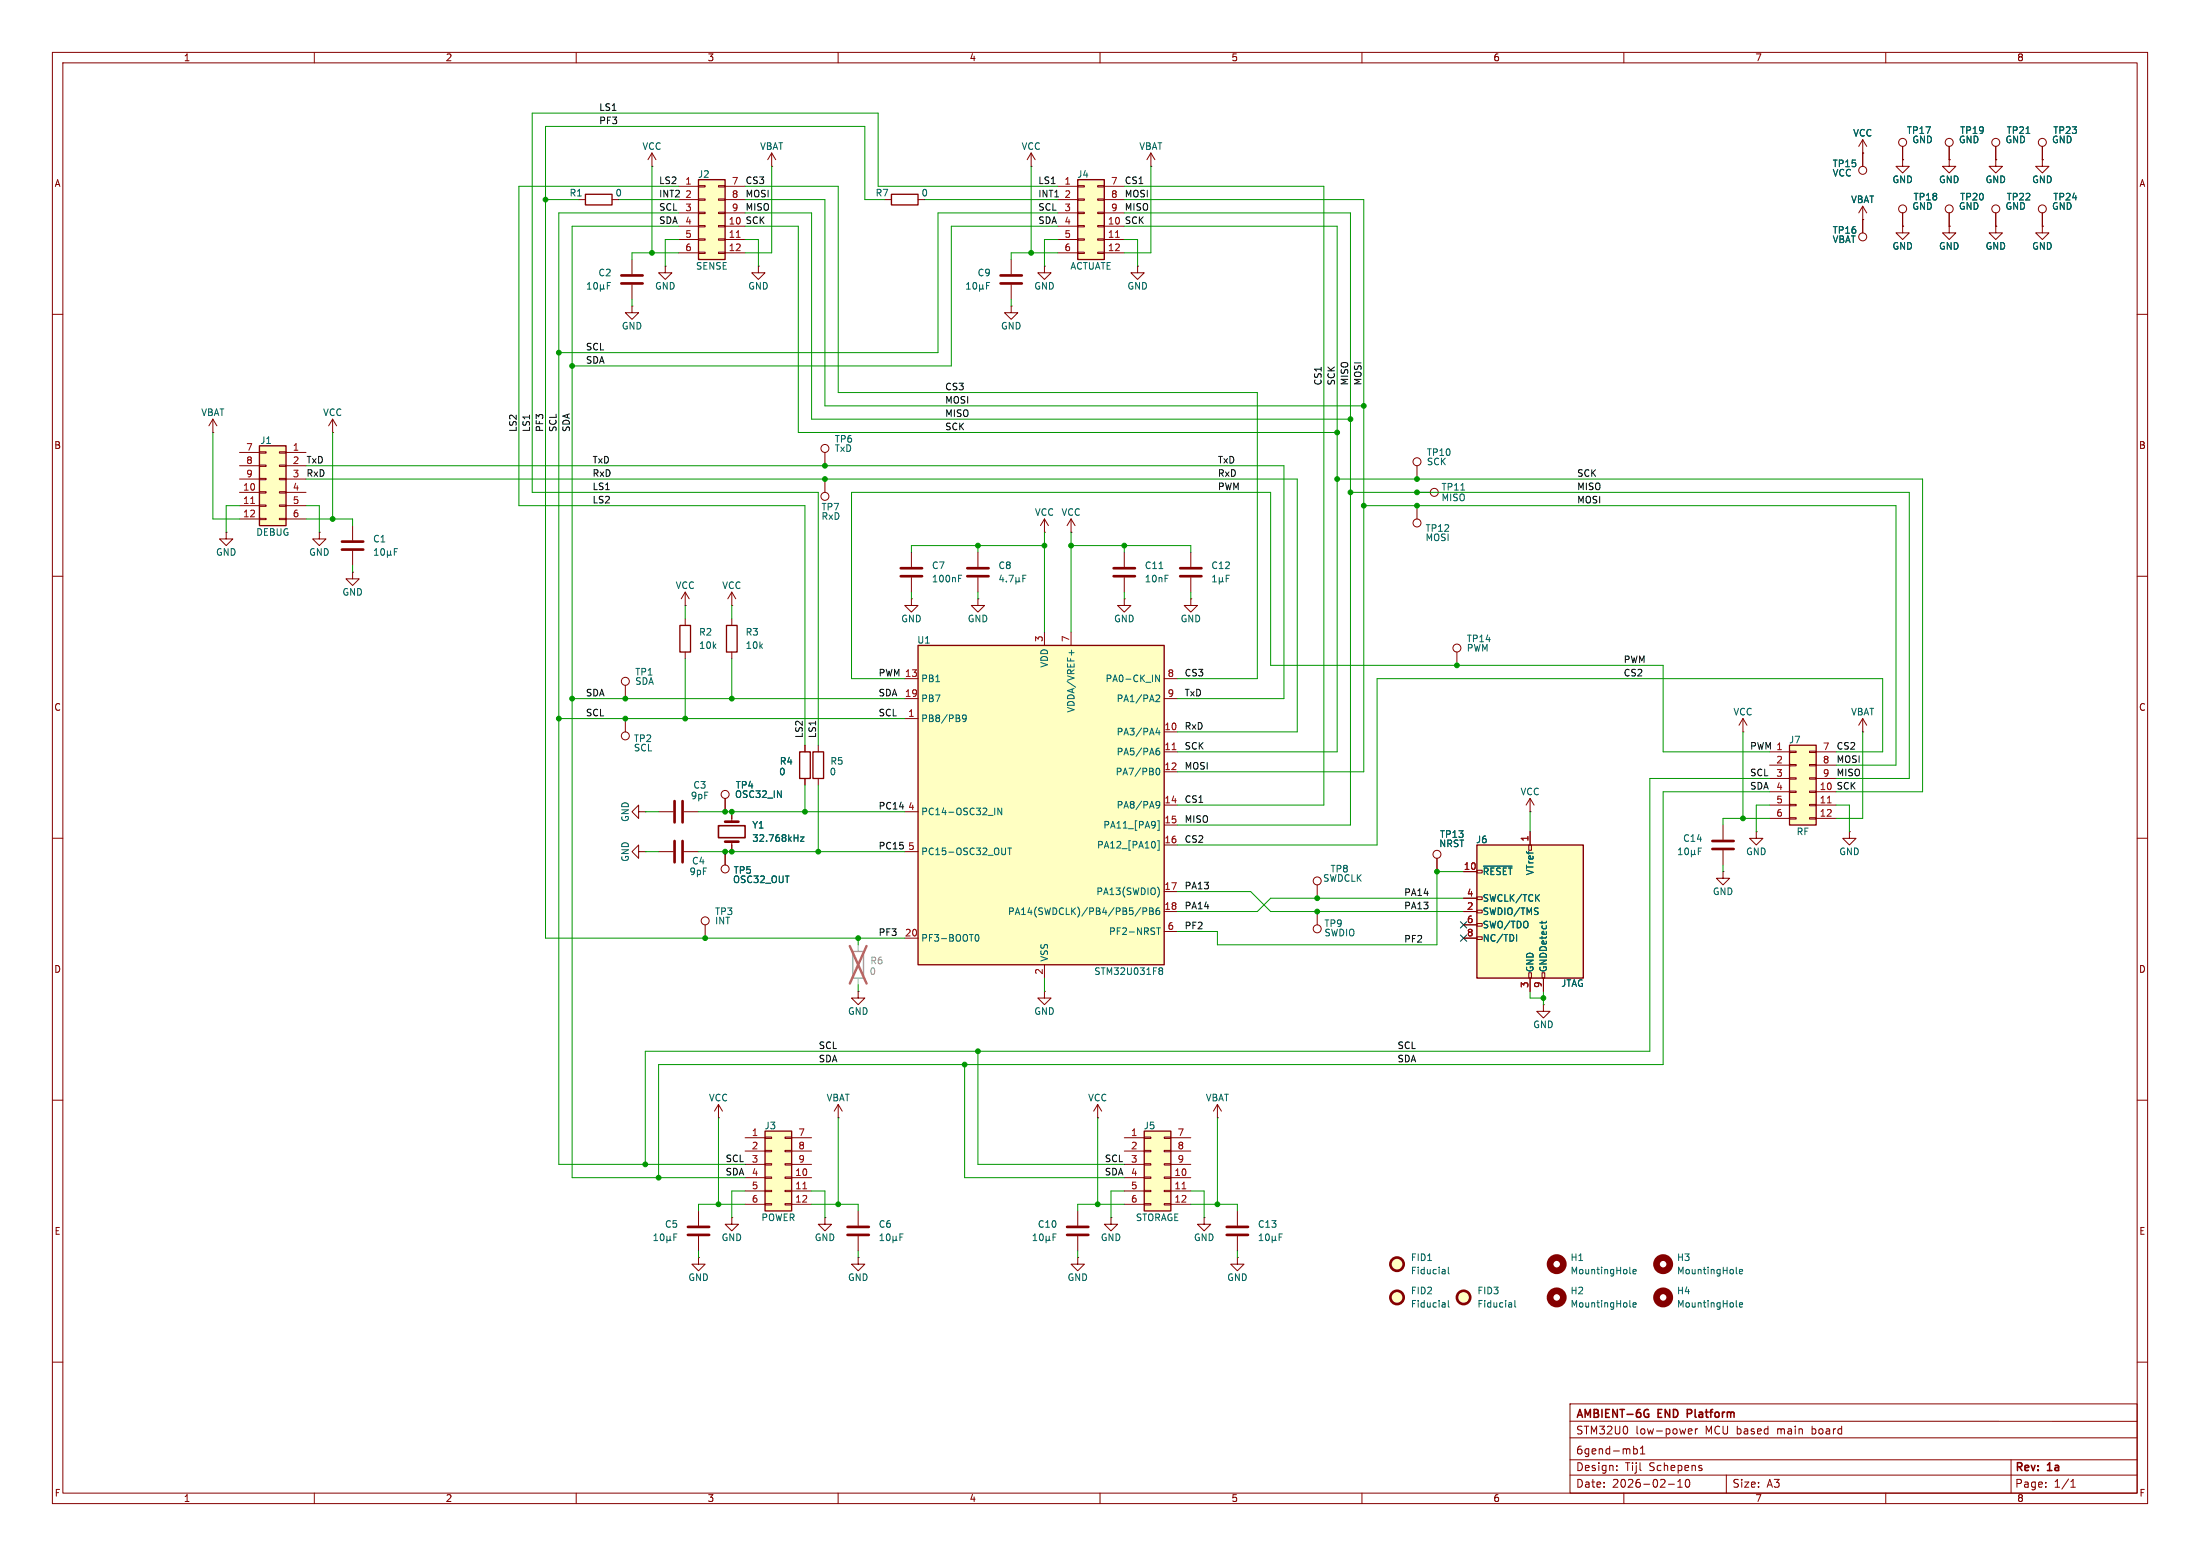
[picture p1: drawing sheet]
<svg xmlns="http://www.w3.org/2000/svg" width="420mm" height="297mm" viewBox="0 0 420 297" stroke-linecap="round" stroke-linejoin="round" font-family="sans-serif">
<g fill="none" stroke="#840000" stroke-width=".19">
<path d="M10 10h400v277h-400zM12 12h396v273h-396zM60 10v2M110 10v2M160 10v2M210 10v2M260 10v2M310 10v2M360 10v2M193 58.4v1.3h-1.2l1.2 1.3 1.3-1.3h-1.3M193 58.4h.1M10 60h2"/>
<path d="M408 60h2M10 110h2M408 110h2M10 160h2M408 160h2M10 210h2M408 210h2M10 260h2M299.7 268h108.3v17h-108.3zM299.7 278.6h108.2M299.7 274.4h108.2M299.7 271.3h108.3"/>
<path d="M308.7 279.8v.1M311.9 276v1.5M311.9 276.6l.4-.1 .3 .3-.2 .7h-.5M313.2 277.5h.8M313.2 276.5l.4-.5v1.5M322.4 273.6h.5M322.4 272.8l.4-.1 .2 .4-.7 .1M323.7 272.7v1M324.1 272.7l-.3 .1-.1 .2M324.7 279.7l.2 .1M383.9 278.6v6.4M408 260h2"/>
<path d="M60 285v2M110 285v2M160 285v2M210 285v2M260 285v2M299.7 281.6h108.2M308.7 280.6v.1M310 285v2M318.5 283.3h1.2M320.3 283.9h.9M320.3 282.8l.4-.4v1.5M321.9 282.5l.2-.1a.8 .8 0 0 1 .5 .7 .8 .8 0 0 1-.5 .8l-.2-.2-.2-.4z"/>
<path d="M324.7 280.2l.2 .2-.2 .3M329.6 281.6v3.4M360 285v2M390.5 283.7v.2M390.5 282.9v.2M395.3 283.9h.9M395.3 282.8l.5-.4v1.5"/>
</g>
<path d="M314.3 269l.4 .1M314.5 269.9h.3v.5l-.5 .1M322.1 269.8h.6M322.7 269h-.6v1.5" fill="none" stroke="#840000" stroke-width=".3"/>
<path d="M341.6 142.2h5.1v15.3h-5.1z" fill="#ffffc2"/>
<path d="M341.6 142.2h5.1v15.3h-5.1z" fill="none" stroke="#840000" stroke-width=".25"/>
<g fill="none" stroke="#840000" stroke-width=".19">
<path d="M337.8 143.5h3.8M337.8 146.1h3.8M337.8 148.6h3.8M337.8 151.1h3.8M337.8 153.7h3.8M337.8 156.2h3.8M341.6 143.4h1.3v.2h-1.3zM341.6 145.9h1.3v.3h-1.3zM341.6 148.5h1.3v.2h-1.3zM341.6 151h1.3v.3h-1.3zM341.6 153.5h1.3v.3h-1.3zM341.6 156.1h1.3v.2h-1.3z"/>
<path d="M345.4 143.4h1.3v.2h-1.3zM345.4 145.9h1.3v.3h-1.3zM345.4 148.5h1.3v.2h-1.3zM345.4 151h1.3v.3h-1.3zM345.4 153.5h1.3v.3h-1.3zM345.4 156.1h1.3v.2h-1.3zM346.7 143.5h3.8M346.7 146.1h3.8M346.7 148.6h3.8M346.7 151.1h3.8M346.7 153.7h3.8M346.7 156.2h3.8"/>
</g>
<path d="M348.9 153.3h.7" fill="none" stroke="#a90000" stroke-width=".19"/>
<path d="M146 215.9h5.1v15.2h-5.1z" fill="#ffffc2"/>
<path d="M170.2 37.1h5.1v2h-5.1zM146 215.9h5.1v15.2h-5.1z" fill="none" stroke="#840000" stroke-width=".25"/>
<g fill="none" stroke="#840000" stroke-width=".19">
<path d="M147.3 31.8h.1M147.3 29.2l-.7 1.3M147.3 29.2l.8 1.3M147.3 29.2v2.6M168.9 38.1h1.3M175.3 38.1h1.2M196.8 31.8h.1M196.8 29.2l-.7 1.3M196.8 29.2l.8 1.3M196.8 29.2v2.6M120.6 49.5v2.8M120.6 54.4v2.8"/>
<path d="M270.5 88.9v2.5M292.1 154.9h.1M292.1 152.4l-.8 1.3M292.1 152.4l.8 1.3M292.1 152.4v2.5M142.2 217.2h3.8M142.2 219.7h3.8M146 217h1.3v.3h-1.3zM146 219.6h1.3v.2h-1.3zM149.9 217h1.2v.3h-1.2zM149.9 219.6h1.2v.2h-1.2zM151.1 217.2h3.8"/>
<path d="M151.1 219.7h3.8M209.5 213.4h.1M209.5 210.8l-.7 1.3M209.5 210.8l.8 1.3M209.5 210.8v2.6M232.4 213.4h.1M232.4 210.8l-.8 1.3M232.4 210.8l.8 1.3M232.4 210.8v2.6M133.3 231.1v2.8M133.3 236v2.8M142.2 222.2h3.8"/>
<path d="M142.2 224.8h3.8M142.2 227.3h3.8M142.2 229.9h3.8M146 222.1h1.3v.3h-1.3zM146 224.7h1.3v.2h-1.3zM146 227.2h1.3v.3h-1.3zM146 229.7h1.3v.3h-1.3zM149.9 222.1h1.2v.3h-1.2zM149.9 224.7h1.2v.2h-1.2zM149.9 227.2h1.2v.3h-1.2zM149.9 229.7h1.2v.3h-1.2zM151.1 222.2h3.8"/>
<path d="M151.1 224.8h3.8M151.1 227.3h3.8M151.1 229.9h3.8M205.7 231.1v2.8M205.7 236v2.8M212.1 232.4v1.3h1.3l-1.3 1.2-1.3-1.2h1.3M212.1 232.4h.1M236.2 231.1v2.8M236.2 236v2.8M133.3 240v1.3h-1.2l1.2 1.3 1.3-1.3h-1.3M133.3 240h.1M205.7 240v1.3h-1.2l1.2 1.3 1.3-1.3h-1.3"/>
<path d="M205.7 240h.1M236.2 240v1.3h1.3l-1.3 1.3-1.3-1.3h1.3M236.2 240h.1"/>
<circle cx="270.5" cy="88.1" r=".76"/>
</g>
<path d="M153.3 226.9h.7" fill="none" stroke="#a90000" stroke-width=".19"/>
<path d="M118.6 52.6h4.1M118.6 54.1h4.1M131.3 234.2h4.1M131.3 235.7h4.1M203.7 234.2h4.1M203.7 235.7h4.1M234.2 234.2h4.1M234.2 235.7h4.1" fill="none" stroke="#840000" stroke-width=".51"/>
<g fill="none" stroke="#006464" stroke-width=".19">
<path d="M112.1 55.2h.8M112.1 54.3l.4-.4v1.3M113.5 54l.1-.1a.68 .68 0 0 1 .5 .7 .68 .68 0 0 1-.5 .6l-.3-.5zM114.6 55l.2 .2 .4-.2M114.6 54.3v1.3M115.2 55l.2 .2M115.2 54.3v.7M115.9 54.5h.5M116.5 53.9h-.6v1.3M124.8 236.8h.8M124.8 235.9l.4-.4v1.3M126.2 235.7l.1-.2a.68 .68 0 0 1 .5 .7 .68 .68 0 0 1-.5 .6l-.3-.5z"/>
<path d="M127.3 236.6l.2 .2 .4-.2M127.3 236v1.2M127.9 236.6l.2 .2M127.9 236v.6M128.6 236.1h.5M129.2 235.5h-.6v1.3M197.2 236.8h.7M197.2 235.9l.4-.4v1.3M198.6 235.7l.1-.2a.68 .68 0 0 1 .5 .7 .68 .68 0 0 1-.5 .6l-.3-.5zM199.7 236.6l.2 .2 .4-.2M199.7 236v1.2M200.3 236.6l.2 .2"/>
<path d="M200.3 236v.6M201 236.1h.5M201.6 235.5h-.6v1.3M240.4 236.8h.7M240.4 235.9l.3-.4v1.3M241.7 235.7l.2-.2a.68 .68 0 0 1 .4 .7 .68 .68 0 0 1-.4 .6l-.3-.5zM242.9 236.6l.1 .2 .5-.2M242.9 236v1.2M243.5 236.6l.1 .2M243.5 236v.6M244.2 236.1h.4M244.8 235.5h-.6v1.3"/>
</g>
<path d="M218.4 215.9h5.1v15.2h-5.1z" fill="#ffffc2"/>
<path d="M218.4 215.9h5.1v15.2h-5.1z" fill="none" stroke="#840000" stroke-width=".25"/>
<g fill="none" stroke="#840000" stroke-width=".19">
<path d="M120.6 58.4v1.3h-1.2l1.2 1.3 1.3-1.3h-1.3M120.6 58.4h.1M144.8 50.8v1.3h1.2l-1.2 1.2-1.3-1.2h1.3M144.8 50.8h.1M139.7 154.9v1.9M138.4 162.6v2.5M139.7 160.7v1.9M214.6 217.2h3.8M214.6 219.7h3.8M218.4 217h1.3v.3h-1.3zM218.4 219.6h1.3v.2h-1.3zM222.2 217h1.3v.3h-1.3z"/>
<path d="M222.2 219.6h1.3v.2h-1.3zM223.5 217.2h3.8M223.5 219.7h3.8M214.6 222.2h3.8M214.6 224.8h3.8M214.6 227.3h3.8M214.6 229.9h3.8M218.4 222.1h1.3v.3h-1.3zM218.4 224.7h1.3v.2h-1.3zM218.4 227.2h1.3v.3h-1.3zM218.4 229.7h1.3v.3h-1.3zM222.2 222.1h1.3v.3h-1.3z"/>
<path d="M222.2 224.7h1.3v.2h-1.3zM222.2 227.2h1.3v.3h-1.3zM222.2 229.7h1.3v.3h-1.3zM223.5 222.2h3.8M223.5 224.8h3.8M223.5 227.3h3.8M223.5 229.9h3.8M229.9 232.4v1.3h1.2l-1.2 1.2-1.3-1.2h1.3M229.9 232.4h.1"/>
<circle cx="138.4" cy="165.9" r=".76"/>
</g>
<path d="M225.7 226.9h.7" fill="none" stroke="#a90000" stroke-width=".19"/>
<path d="M138.4 156.8h2.6M138.4 160.7h2.6" fill="none" stroke="#840000" stroke-width=".51"/>
<path d="M137.2 157.6h5v2.3h-5z" fill="none" stroke="#840000" stroke-width=".3"/>
<path d="M152.8 159.8h.7l-.7 .8h.7" fill="none" stroke="#006464" stroke-width=".19"/>
<path d="M133.3 34.3h5.1v15.2h-5.1z" fill="#ffffc2"/>
<path d="M133.3 34.3h5.1v15.2h-5.1z" fill="none" stroke="#840000" stroke-width=".25"/>
<g fill="none" stroke="#840000" stroke-width=".19">
<path d="M129.5 35.6h3.8M129.5 38.1h3.8M133.3 35.4h1.3v.3h-1.3zM133.3 38h1.3v.2h-1.3zM137.2 35.4h1.2v.3h-1.2zM137.2 38h1.2v.2h-1.2zM138.4 35.6h3.8M138.4 38.1h3.8M129.5 40.6h3.8M129.5 43.2h3.8M129.5 45.7h3.8M129.5 48.3h3.8"/>
<path d="M133.3 40.5h1.3v.3h-1.3zM133.3 43.1h1.3v.2h-1.3zM133.3 45.6h1.3v.2h-1.3zM133.3 48.1h1.3v.3h-1.3zM137.2 40.5h1.2v.3h-1.2zM137.2 43.1h1.2v.2h-1.2zM137.2 45.6h1.2v.2h-1.2zM137.2 48.1h1.2v.3h-1.2zM138.4 40.6h3.8M138.4 43.2h3.8M138.4 45.7h3.8M138.4 48.3h3.8"/>
<path d="M139.7 232.4v1.3h1.3l-1.3 1.2-1.3-1.2h1.3M139.7 232.4h.1"/>
</g>
<path d="M140.6 45.3h.7" fill="none" stroke="#a90000" stroke-width=".19"/>
<path d="M205.7 34.3h5.1v15.2h-5.1z" fill="#ffffc2"/>
<path d="M205.7 34.3h5.1v15.2h-5.1zM129.8 119.4h2v5.1h-2zM138.7 119.4h2v5.1h-2zM152.7 143.5h2v5.1h-2zM155.2 143.5h2v5.1h-2z" fill="none" stroke="#840000" stroke-width=".25"/>
<g fill="none" stroke="#840000" stroke-width=".19">
<path d="M201.9 35.6h3.8M201.9 38.1h3.8M205.7 35.4h1.3v.3h-1.3zM205.7 38h1.3v.2h-1.3zM209.5 35.4h1.3v.3h-1.3zM209.5 38h1.3v.2h-1.3zM210.8 35.6h3.8M210.8 38.1h3.8M355.6 29.2h.1M355.6 26.7l-.8 1.2M355.6 26.7l.8 1.2M355.6 26.7v5.1"/>
<path d="M355.6 39.4v5.1M355.6 39.4l-.8 1.2M355.6 39.4l.8 1.2M363.2 30.5v1.3h1.3l-1.3 1.2-1.3-1.2h1.3M363.2 30.5h.1M363.2 27.9v2.6M372.1 30.5v1.3h1.3l-1.3 1.2-1.3-1.2h1.3M372.1 30.5h.1M372.1 27.9v2.6M381 30.5v1.3h1.3l-1.3 1.2-1.3-1.2h1.3M381 30.5h.1M381 27.9v2.6"/>
<path d="M389.9 30.5v1.3h1.3l-1.3 1.2-1.3-1.2h1.3M389.9 30.5h.1M389.9 27.9v2.6M193 49.5v2.8M193 54.4v2.8M199.4 50.8v1.3h1.3l-1.3 1.2-1.3-1.2h1.3M199.4 50.8h.1M201.9 40.6h3.8M201.9 43.2h3.8M201.9 45.7h3.8M201.9 48.3h3.8M205.7 40.5h1.3v.3h-1.3z"/>
<path d="M205.7 43.1h1.3v.2h-1.3zM205.7 45.6h1.3v.2h-1.3zM205.7 48.1h1.3v.3h-1.3zM209.5 40.5h1.3v.3h-1.3zM209.5 43.1h1.3v.2h-1.3zM209.5 45.6h1.3v.2h-1.3zM209.5 48.1h1.3v.3h-1.3zM210.8 40.6h3.8M210.8 43.2h3.8M210.8 45.7h3.8M210.8 48.3h3.8M355.6 41.9h.1"/>
<path d="M363.2 43.2v1.3h1.3l-1.3 1.2-1.3-1.2h1.3M363.2 43.2h.1M363.2 40.6v2.6M372.1 43.2v1.3h1.3l-1.3 1.2-1.3-1.2h1.3M372.1 43.2h.1M372.1 40.6v2.6M381 43.2v1.3h1.3l-1.3 1.2-1.3-1.2h1.3M381 43.2h.1M381 40.6v2.6M389.9 43.2v1.3h1.3l-1.3 1.2-1.3-1.2h1.3M389.9 43.2h.1M389.9 40.6v2.6"/>
<path d="M40.6 82.6h.1M40.6 80l.8 1.3M40.6 80l-.7 1.3M40.6 80v2.6M43.2 101.6v1.3h-1.3l1.3 1.2 1.2-1.2h-1.2M43.2 101.6h.1M130.8 115.6h.1M130.8 113v2.6M130.8 118.1v1.3M130.8 113l-.8 1.3M130.8 113l.8 1.3M139.7 115.6h.1"/>
<path d="M139.7 113v2.6M139.7 118.1v1.3M139.7 113l-.8 1.3M139.7 113l.8 1.3M130.8 124.5v1.2M139.7 124.5v1.2M332.7 139.7h.1M332.7 137.2l-.7 1.2M332.7 137.2l.8 1.2M332.7 137.2v2.5M138.4 152.4v2.5M153.7 142.2v1.3"/>
<path d="M153.7 148.6v1.3M156.2 142.2v1.3M156.2 148.6v1.3M163.8 240v1.3h1.3l-1.3 1.3-1.2-1.3h1.2M163.8 240h.1"/>
<circle cx="355.6" cy="32.5" r=".76"/>
<circle cx="363.2" cy="27.2" r=".76"/>
<circle cx="363.2" cy="39.9" r=".76"/>
<circle cx="372.1" cy="27.2" r=".76"/>
<circle cx="372.1" cy="39.9" r=".76"/>
<circle cx="381" cy="27.2" r=".76"/>
<circle cx="381" cy="39.9" r=".76"/>
<circle cx="389.9" cy="27.2" r=".76"/>
<circle cx="389.9" cy="39.9" r=".76"/>
<circle cx="355.6" cy="45.2" r=".76"/>
<circle cx="138.4" cy="151.6" r=".76"/>
</g>
<path d="M213 45.3h.7" fill="none" stroke="#a90000" stroke-width=".19"/>
<path d="M386.8 25.5h.7M184.5 55.2h.7M184.5 54.3l.4-.4v1.3M185.9 54l.1-.1a.68 .68 0 0 1 .5 .7 .68 .68 0 0 1-.5 .6l-.3-.5zM187 55l.2 .2 .4-.2M187 54.3v1.3M187.6 55l.2 .2M187.6 54.3v.7M188.3 54.5h.5M188.9 53.9h-.6v1.3" fill="none" stroke="#006464" stroke-width=".19"/>
<path d="M191 52.6h4.1M191 54.1h4.1" fill="none" stroke="#840000" stroke-width=".51"/>
<path d="M49.5 85.1h5.1v15.2h-5.1z" fill="#ffffc2"/>
<path d="M49.5 85.1h5.1v15.2h-5.1z" fill="none" stroke="#840000" stroke-width=".25"/>
<g fill="none" stroke="#840000" stroke-width=".19">
<path d="M124.5 31.8h.1M124.5 29.2l-.8 1.3M124.5 29.2l.7 1.3M124.5 29.2v2.6M127 50.8v1.3h1.3l-1.3 1.2-1.3-1.2h1.3M127 50.8h.1M45.7 86.4h3.8M45.7 88.9h3.8M45.7 91.4h3.8M45.7 94h3.8M45.7 96.5h3.8M45.7 99.1h3.8"/>
<path d="M49.5 86.2h1.3v.3h-1.3zM49.5 88.8h1.3v.2h-1.3zM49.5 91.3h1.3v.3h-1.3zM49.5 93.9h1.3v.2h-1.3zM49.5 96.4h1.3v.2h-1.3zM49.5 98.9h1.3v.3h-1.3zM53.3 86.2h1.3v.3h-1.3zM53.3 88.8h1.3v.2h-1.3zM53.3 91.3h1.3v.3h-1.3zM53.3 93.9h1.3v.2h-1.3zM53.3 96.4h1.3v.2h-1.3zM53.3 98.9h1.3v.3h-1.3z"/>
<path d="M54.6 86.4h3.8M54.6 88.9h3.8M54.6 91.4h3.8M54.6 94h3.8M54.6 96.5h3.8M54.6 99.1h3.8M67.3 100.3v2.8M67.3 105.2v2.8"/>
</g>
<path d="M47.9 96.1h.7" fill="none" stroke="#a90000" stroke-width=".19"/>
<path d="M65.3 103.4h4M65.3 104.9h4" fill="none" stroke="#840000" stroke-width=".51"/>
<path d="M71.5 106h.7M71.5 105.1l.3-.4v1.3M72.9 104.8l.1-.1a.68 .68 0 0 1 .4 .7 .68 .68 0 0 1-.4 .6 .84 .84 0 0 1-.1-1.2zM74 105.8l.1 .2 .5-.2M74 105.1v1.3M74.6 105.8l.1 .2M74.6 105.1v.7M75.3 105.3h.4M75.9 104.7h-.6v1.3" fill="none" stroke="#006464" stroke-width=".19"/>
<path d="M281.9 161.3h20.4v25.4h-20.4z" fill="#ffffc2"/>
<path d="M111.8 37.1h5v2h-5zM281.9 161.3h20.4v25.4h-20.4z" fill="none" stroke="#840000" stroke-width=".25"/>
<g fill="none" stroke="#840000" stroke-width=".19">
<path d="M110.5 38.1h1.3M116.8 38.1h1.3M63.5 82.6h.1M63.5 80l.8 1.3M63.5 80l-.8 1.3M63.5 80v2.6M157.5 86.4v2.5M270.5 94h2.5M61 101.6v1.3h-1.3l1.3 1.2 1.2-1.2h-1.2M61 101.6h.1M67.3 109.2v1.3h1.3l-1.3 1.3-1.3-1.3h1.3M67.3 109.2h.1"/>
<path d="M355.6 139.7h.1M355.6 137.2l-.8 1.2M355.6 137.2l.8 1.2M355.6 137.2v2.5M292.1 158.8v2.5M274.3 163.8v2.6M279.4 166.4h2.5M279.4 171.5h2.5M279.4 174h2.5M279.4 176.5h2.5M279.4 179.1h2.5M281.9 171.2h1.1v.5h-1.1z"/>
<path d="M281.9 166.1h1.1v.5h-1.1zM281.9 173.7h1.1v.5h-1.1zM281.9 176.3h1.1v.5h-1.1zM281.9 178.8h1.1v.5h-1.1zM291.8 161.3h.6v1h-.6zM199.4 189.2v1.3h1.3l-1.3 1.3-1.3-1.3h1.3M199.4 189.2h.1M291.8 185.7h.6v1h-.6zM292.1 186.7v2.5M294.4 185.7h.5v1h-.5zM294.6 191.8v1.2h1.3l-1.3 1.3-1.2-1.3h1.2M294.6 191.8h.1"/>
<path d="M294.6 186.7v2.5"/>
<circle cx="157.5" cy="85.6" r=".76"/>
<circle cx="273.8" cy="94" r=".76"/>
<circle cx="274.3" cy="163.1" r=".76"/>
</g>
<g fill="none" stroke="#006464" stroke-width=".19">
<path d="M278.9 93.5h.7M283.2 165.3h5.5M289.5 178.4v1.2M294.4 175.8v.5M295.2 175.8v.3M275.8 242.4l.1 .7M275.8 248.7l.1 .8M275.9 243.1h-.1M275.9 242.6l-.1 .1M275.9 249.4l-.1 .1M275.9 249h-.1M276.5 241.9v1.1l.2 .1"/>
<path d="M276.5 248.2v1.1l.2 .2M288.5 248.7l.1 .8M288.6 249.4l-.1 .1M288.6 249h-.1M289.2 248.2v1.1l.2 .2M311.1 249.3l.2 .2M311.1 243l.2 .1M311.7 249.1l.6-.1v-.3h-.4l-.2 .1 .1 .6h.5M311.7 242.7l.6-.1v-.2l-.4-.1-.2 .2 .1 .6h.5M331.5 243l.1 .1M331.5 249.3l.1 .2M332.1 249.1l.6-.1-.1-.3h-.4l-.1 .1v.6h.5"/>
<path d="M332.1 242.7l.6-.1-.1-.2-.4-.1-.1 .2v.6h.5"/>
</g>
<g fill="#ffffc2" stroke="#ffffc2" stroke-width=".19">
<circle cx="266.7" cy="241.3" r="1.27"/>
<circle cx="266.7" cy="247.6" r="1.27"/>
<circle cx="279.4" cy="247.6" r="1.27"/>
</g>
<g fill="none" stroke="#840000" stroke-width=".51">
<circle cx="266.7" cy="241.3" r="1.27"/>
<circle cx="266.7" cy="247.6" r="1.27"/>
<circle cx="279.4" cy="247.6" r="1.27"/>
</g>
<g fill="none" stroke="#840000" stroke-width="1.3">
<circle cx="297.2" cy="247.6" r="1.27"/>
<circle cx="297.2" cy="241.3" r="1.27"/>
<circle cx="317.5" cy="241.3" r="1.27"/>
<circle cx="317.5" cy="247.6" r="1.27"/>
</g>
<path d="M175.3 123.2h46.9v61h-46.9z" fill="#ffffc2"/>
<path d="M175.3 123.2h46.9v61h-46.9z" fill="none" stroke="#840000" stroke-width=".25"/>
<g fill="none" stroke="#840000" stroke-width=".19">
<path d="M219.7 31.8h.1M219.7 29.2l-.8 1.3M219.7 29.2l.8 1.3M219.7 29.2v2.6M355.6 29.2h.1M355.6 29.2v2.6M363.2 30.5h.1M363.2 27.9v2.6M372.1 30.5h.1M372.1 27.9v2.6M381 30.5h.1M381 27.9v2.6"/>
<path d="M389.9 30.5h.1M389.9 27.9v2.6M217.2 50.8v1.3h1.2l-1.2 1.2-1.3-1.2h1.3M217.2 50.8h.1M355.6 41.9h.1M355.6 41.9v2.6M363.2 43.2h.1M363.2 40.6v2.6M372.1 43.2h.1M372.1 40.6v2.6M381 43.2h.1M381 40.6v2.6"/>
<path d="M389.9 43.2h.1M389.9 40.6v2.6M157.5 91.4v2.6M199.4 99.1v2.5M199.4 99.1l-.8 1.2M199.4 99.1l.8 1.2M204.5 99.1v2.5M204.5 99.1l-.8 1.2M204.5 99.1l.7 1.2M270.5 96.5v2.6M174 114.3v1.3h1.3l-1.3 1.2-1.3-1.2h1.3M174 114.3h.1"/>
<path d="M174 105.4v2.8M174 110.2v2.8M186.7 114.3v1.3h1.3l-1.3 1.2-1.3-1.2h1.3M186.7 114.3h.1M186.7 105.4v2.8M186.7 110.2v2.8M199.4 101.6h.1M204.5 101.6h.1M214.6 114.3v1.3h1.3l-1.3 1.2-1.2-1.2h1.2M214.6 114.3h.1M214.6 105.4v2.8M214.6 110.2v2.8"/>
<path d="M227.3 114.3v1.3h1.3l-1.3 1.2-1.2-1.2h1.2M227.3 114.3h.1M227.3 105.4v2.8M227.3 110.2v2.8M119.4 130.8v2.6M119.4 137.2v2.5M172.7 129.5h2.6M172.7 133.4h2.6M172.7 137.2h2.6M199.4 120.7v2.5M204.5 120.7v2.5M222.2 129.5h2.6"/>
<path d="M222.2 133.4h2.6M222.2 139.7h2.6M278.1 124.5v2.5M121.9 154.9v-1.2l-1.3 1.2 1.3 1.3v-1.3h1.3M123.2 154.9h.1M125.7 154.9h2.8M130.6 154.9h2.7M138.4 152.4v2.5M139.7 154.9v1.3M153.7 142.2v1.3M153.7 148.6v1.3M172.7 154.9h2.6"/>
<path d="M222.2 143.5h2.6M222.2 147.3h2.6M222.2 153.7h2.6M222.2 157.5h2.6M292.1 158.8v2.5M328.9 157.5v2.8M335.3 158.8v1.2h1.2l-1.2 1.3-1.3-1.3h1.3M335.3 158.8h.1M353.1 158.8v1.2h1.2l-1.2 1.3-1.3-1.3h1.3M353.1 158.8h.1M121.9 162.6v-1.3l-1.3 1.3 1.3 1.2v-1.2h1.3M123.2 162.6h.1"/>
<path d="M125.7 162.6h2.8M130.6 162.6h2.7M134.6 176.5v2.6M138.4 162.6v2.5M139.7 161.3v1.3M172.7 162.6h2.6M172.7 179.1h2.6M222.2 161.3h2.6M222.2 170.2h2.6M222.2 174h2.6M222.2 177.8h2.6M251.5 168.9v2.6"/>
<path d="M251.5 174v2.5M274.3 163.8v2.6M279.4 179.1h2.5M279.4 174h2.5M279.4 166.4h2.5M279.4 171.5h2.5M279.4 176.5h2.5M328.9 166.4v1.2h-1.2l1.2 1.3 1.3-1.3h-1.3M328.9 166.4h.1M328.9 162.3v2.8M163.8 189.2v1.3h1.3l-1.3 1.3-1.2-1.3h1.2M163.8 189.2h.1"/>
<path d="M199.4 184.2v2.5M292.1 186.7v2.5M294.6 186.7v2.5M137.2 213.4h.1M137.2 210.8l-.8 1.3M137.2 210.8l.7 1.3M137.2 210.8v2.6M160 213.4h.1M160 210.8l-.7 1.3M160 210.8l.8 1.3M160 210.8v2.6M157.5 232.4v1.3h1.2l-1.2 1.2-1.3-1.2h1.3"/>
<path d="M157.5 232.4h.1M163.8 231.1v2.8M163.8 236v2.8"/>
<circle cx="157.5" cy="94.7" r=".76"/>
<circle cx="270.5" cy="99.8" r=".76"/>
<circle cx="119.4" cy="130" r=".76"/>
<circle cx="278.1" cy="123.7" r=".76"/>
<circle cx="119.4" cy="140.5" r=".76"/>
<circle cx="134.6" cy="175.8" r=".76"/>
<circle cx="251.5" cy="168.1" r=".76"/>
<circle cx="251.5" cy="177.3" r=".76"/>
</g>
<g fill="none" stroke="#006464" stroke-width=".19">
<path d="M386.8 25.5h.7M183 109.8h.6M183 110.4h.4M191.2 109.7l-.3 .9h.7M191.5 110.2v.9M192.1 110.9v.2M192.6 109.8h.9l-.6 1.3M193.9 110.2v1.3M193.9 110.9l.2 .2 .4-.2M194.5 110.9l.2 .2M194.5 110.2v.7M195.3 110.4h.4"/>
<path d="M195.9 109.8h-.6v1.3M221.3 108.5h.7M231.5 111.1h.7M231.5 110.2l.4-.4v1.3M232.8 110.9l.1 .2 .5-.2M232.8 110.2v1.3M233.4 110.9l.1 .2M233.4 110.2v.7M234.1 110.4h.4M234.7 109.8h-.6v1.3M184.5 137l-.3 .3-.3-.1-.2-.2v-.3l.3-.2h.2l.3 .2a.84 .84 0 0 1-.4 1h-.2M204.6 124.1v1"/>
<path d="M220.7 132.7h.5l.2 .3-.8 .9h.8M221 138.9l-.3 1h.8M221.3 139.4v.9M221.3 128.8v1.3l-.7-1.3v1.3M152.8 159.8h.7l-.7 .8h.7M189.9 154.2v1.3M191.2 154.2v1.3l-.7-1.3v1.3M220.7 153.1l.5-.1 .2 .2a.84 .84 0 0 1-.4 1h-.2M220.8 143.4l.4-.1 .2 .2-.1 .5h-.5M220.8 146.8l.2-.2a.68 .68 0 0 1 .4 .7 .68 .68 0 0 1-.4 .6l-.3-.5zM221 156.7h.3v1.8h-.3M221.3 142.8l-.4 .1-.2 .2"/>
<path d="M221.4 153.5l-.2 .3-.5-.2M186.3 178.5l.2-.1a.68 .68 0 0 1 .4 .6 .68 .68 0 0 1-.4 .6l-.4-.4zM192 161.9v1l-.2 .2M192.4 161.9h.7M192.7 161.9v1.2M217.8 173.2l-1.1 1.7M218.2 174l.6-.1 .1-.2v-.3l-.7-.1v1.3M219.5 173.3h.4l.2 .2-.2 .4 .2 .1 .1 .3-.3 .3h-.4zM219.5 173.9h.4M220.4 160.7l.2 .4-.2 .6M220.8 177.1h.7M221 160.5h.3v1.8h-.3"/>
<path d="M221.2 169.6l.1 .6-.1 .8M221.2 177.1v1.3M221.3 173.3l-.4 .1a.86 .86 0 0 0 0 1.2l.4-.2 .1-.4-.2-.2h-.4l-.1 .2M283.2 165.3h5.5M289.5 178.4v1.2M294.4 175.8v.5M295.2 175.8v.3M320.4 163.1h.7M320.4 162.2l.4-.3v1.2M321.7 162l.2-.1a.68 .68 0 0 1 .5 .6 .68 .68 0 0 1-.5 .6l-.3-.4zM322.9 163l.2 .1 .4-.1M322.9 162.3v1.3"/>
<path d="M323.5 163l.2 .1M323.5 162.3v.7M324.2 162.5h.4M324.8 161.9h-.6v1.2M221.3 185.2l.2 .1M221.3 184.9l.2-.2 .3 .1 .2 .2-.3 .3M221.5 185.3h.2M221.5 185.3l-.2 .1M221.7 185.3l.3 .2-.1 .4-.2 .1-.4-.1M168 236.8h.7M168 235.9l.4-.4v1.3M169.3 235.7l.2-.2a.68 .68 0 0 1 .4 .7 .68 .68 0 0 1-.4 .6l-.3-.5z"/>
<path d="M170.5 236.6l.2 .2 .4-.2M170.5 236v1.2M171.1 236.6l.2 .2M171.1 236v.6M171.8 236.1h.4M172.4 235.5h-.6v1.3"/>
</g>
<path d="M223.8 143.1h.7" fill="none" stroke="#a90000" stroke-width=".19"/>
<g fill="none" stroke="#840000" stroke-width=".51">
<path d="M172 108.5h4M172 110h4M184.7 108.5h4M184.7 110h4M212.6 108.5h4.1M212.6 110h4.1M225.3 108.5h4.1M225.3 110h4.1M128.8 152.9v4.1M130.3 152.9v4.1M128.8 160.5v4.1M130.3 160.5v4.1"/>
<path d="M326.9 160.5h4.1M326.9 162.1h4.1M161.8 234.2h4.1M161.8 235.7h4.1"/>
</g>
<path d="M162.8 181.6h2v5.1h-2z" fill="none" stroke="#a1a1a1" stroke-width=".25"/>
<path d="M163.8 180.3v1.3M163.8 186.7v1.3" fill="none" stroke="#a1a1a1" stroke-width=".19"/>
<path d="M162.2 180.6l3.2 7.1M165.4 180.6l-3.2 7.1" fill="none" stroke="#e65255" stroke-width=".46"/>
<g fill="none" stroke="#009600" stroke-width=".19">
<path d="M104.1 38.1h6.4M118.1 38.1h11.4M124.5 31.8v16.5M129.5 35.6h-30.4v60.9h54.6v45.7M142.2 38.1h15.3v39.4h102.8M142.2 35.6h17.8v39.3h80v54.6h-15.2M147.3 31.8v16.5h-5.1M168.9 38.1h-3.8v-14h-61v155h68.6M176.5 38.1h25.4M196.8 31.8v16.5M201.9 35.6h-34.3v-14h-66v72.4h54.6v48.2M214.6 38.1h45.7v109.2h-35.5"/>
<path d="M214.6 35.6h38.1v118.1h-27.9M219.7 31.8v16.5h-5.1M120.6 57.2v1.2M129.5 43.2h-20.3v181.6h33M129.5 40.6h-22.8v181.6h35.5M129.5 48.3h-8.9v1.2M129.5 45.7h-2.5v5.1M142.2 43.2h10.2v39.4h102.9M142.2 40.6h12.7v39.4h102.9M142.2 45.7h2.6v5.1M193 57.2v1.2M201.9 43.2h-20.3v26.7h-72.4"/>
<path d="M201.9 40.6h-22.8v26.7h-72.4M201.9 48.3h-8.9v1.2M201.9 45.7h-2.5v5.1M214.6 43.2h40.7v100.3h-30.5M214.6 40.6h43.2v116.9h-33M214.6 45.7h2.6v5.1M40.6 82.6v16.5h5.1M45.7 96.5h-2.5v5.1M58.4 88.9h186.7v44.5h-20.3M58.4 91.4h189.2v48.3h-22.8M58.4 99.1h8.9v1.2M58.4 96.5h2.6v5.1"/>
<path d="M63.5 82.6v16.5M255.3 91.4h111.7v59.7h-16.5M257.8 94h106.7v54.6h-14M260.3 96.5h101.6v49.6h-11.4M67.3 108v1.2M130.8 115.6v2.5M139.7 115.6v2.5M174 113v1.3M186.7 104.1v1.3M186.7 113v1.3M199.4 101.6v19.1M199.4 104.1h-25.4v1.3"/>
<path d="M204.5 104.1h22.8v1.3M204.5 101.6v19.1M214.6 104.1v1.3M214.6 113v1.3M227.3 113v1.3M106.7 137.2h66M109.2 133.4h63.5M130.8 125.7v11.5M139.7 125.7v7.7M172.7 129.5h-10.1v-35.5h80v33h74.9v16.5h20.3M332.7 139.7v16.5M355.6 139.7v16.5h-5.1"/>
<path d="M123.2 154.9h2.5M133.3 154.9h39.4M153.7 149.9v5M156.2 149.9v12.7M292.1 154.9v3.9M337.8 153.7h-2.5v5.1M337.8 148.6h-22.8v52.1h-191.8v21.5M337.8 151.1h-20.3v52.1h-191.8v21.6M337.8 156.2h-8.9v1.3M350.5 153.7h2.6v5.1M350.5 143.5h8.9v-14h-96.5v31.8h-38.1M123.2 162.6h2.5"/>
<path d="M133.3 162.6h39.4M163.8 179.1v1.2M224.8 170.2h14l3.8 3.8h36.8M279.4 166.4h-5.1v13.9h-41.9v-2.5h-7.6M279.4 171.5h-36.8l-2.6 2.5h-15.2M328.9 165.1v1.3M163.8 188v1.2M199.4 186.7v2.5M292.1 189.2v1.3h2.5M294.6 189.2v2.6M137.2 213.4v16.5M160 213.4v16.5"/>
<path d="M184.1 203.2v21.6h30.5M186.7 200.7v21.5h27.9M209.5 213.4v16.5M232.4 213.4v16.5M133.3 238.8v1.2M142.2 229.9h-8.9v1.2M142.2 227.3h-2.5v5.1M154.9 229.9h8.9v1.2M154.9 227.3h2.6v5.1M163.8 238.8v1.2M205.7 238.8v1.2M214.6 229.9h-8.9v1.2"/>
<path d="M214.6 227.3h-2.5v5.1M227.3 229.9h8.9v1.2M227.3 227.3h2.6v5.1M236.2 238.8v1.2"/>
</g>
<path d="M278.8 178.5l1.2 1.2M278.8 175.9l1.2 1.2M280 178.5l-1.2 1.2M280 175.9l-1.2 1.2" fill="none" stroke="#000084" stroke-width=".19"/>
<g fill="#009600" stroke="#009600" stroke-width=".19">
<circle cx="260.3" cy="77.5" r=".46"/>
<circle cx="255.3" cy="91.4" r=".46"/>
<circle cx="255.3" cy="82.6" r=".46"/>
<circle cx="260.3" cy="96.5" r=".46"/>
<circle cx="257.8" cy="94" r=".46"/>
<circle cx="124.5" cy="48.3" r=".46"/>
<circle cx="109.2" cy="69.9" r=".46"/>
<circle cx="274.3" cy="166.4" r=".46"/>
<circle cx="294.6" cy="190.5" r=".46"/>
<circle cx="332.7" cy="156.2" r=".46"/>
<circle cx="278.1" cy="127" r=".46"/>
<circle cx="270.5" cy="96.5" r=".46"/>
<circle cx="270.5" cy="91.4" r=".46"/>
<circle cx="270.5" cy="94" r=".46"/>
<circle cx="196.8" cy="48.3" r=".46"/>
<circle cx="257.8" cy="80" r=".46"/>
<circle cx="106.7" cy="67.3" r=".46"/>
<circle cx="104.1" cy="38.1" r=".46"/>
<circle cx="214.6" cy="104.1" r=".46"/>
<circle cx="204.5" cy="104.1" r=".46"/>
<circle cx="157.5" cy="91.4" r=".46"/>
<circle cx="199.4" cy="104.1" r=".46"/>
<circle cx="186.7" cy="104.1" r=".46"/>
<circle cx="125.7" cy="224.8" r=".46"/>
<circle cx="137.2" cy="229.9" r=".46"/>
<circle cx="209.5" cy="229.9" r=".46"/>
<circle cx="232.4" cy="229.9" r=".46"/>
<circle cx="138.4" cy="162.6" r=".46"/>
<circle cx="139.7" cy="162.6" r=".46"/>
<circle cx="138.4" cy="154.9" r=".46"/>
<circle cx="139.7" cy="154.9" r=".46"/>
<circle cx="156.2" cy="162.6" r=".46"/>
<circle cx="130.8" cy="137.2" r=".46"/>
<circle cx="139.7" cy="133.4" r=".46"/>
<circle cx="153.7" cy="154.9" r=".46"/>
<circle cx="63.5" cy="99.1" r=".46"/>
<circle cx="157.5" cy="88.9" r=".46"/>
<circle cx="251.5" cy="174" r=".46"/>
<circle cx="251.5" cy="171.5" r=".46"/>
<circle cx="109.2" cy="133.4" r=".46"/>
<circle cx="106.7" cy="137.2" r=".46"/>
<circle cx="123.2" cy="222.2" r=".46"/>
<circle cx="119.4" cy="137.2" r=".46"/>
<circle cx="119.4" cy="133.4" r=".46"/>
<circle cx="134.6" cy="179.1" r=".46"/>
<circle cx="160" cy="229.9" r=".46"/>
<circle cx="186.7" cy="200.7" r=".46"/>
<circle cx="184.1" cy="203.2" r=".46"/>
<circle cx="163.8" cy="179.1" r=".46"/>
</g>
<g font-size="2.1" fill="#840000">
<text x="300.8" y="271.1">AMBIENT-6G</text>
<text x="300.8" y="274">STM32U0</text>
<text x="312.2" y="274">low-power</text>
<text x="316.6" y="271.1">END</text>
<text x="322.8" y="271.1">Platform</text>
<text x="325.6" y="274">MCU based</text>
<text x="339.5" y="274">main</text>
<text x="346.3" y="274">board</text>
<text x="300.8" y="277.8">6gend-mb1</text>
<text x="300.8" y="281">Design:</text>
<text x="310.2" y="281">Tijl</text>
<text x="314.9" y="281">Schepens</text>
<text x="384.6" y="281.2">Rev:</text>
<text x="391" y="281.2">1a</text>
<text x="300.8" y="284.2">Date:</text>
<text x="307.8" y="284.2">2026-02-10</text>
<text x="330.6" y="284.2">Size:</text>
<text x="337.3" y="284.2">A3</text>
<text x="384.6" y="284.2">Page:</text>
<text x="392.1" y="284.2">1/1</text>
</g>
<g font-size="1.8" fill="#840000">
<text x="35" y="11.9">1</text>
<text x="85" y="11.9">2</text>
<text x="135" y="11.9">3</text>
<text x="185" y="11.9">4</text>
<text x="235" y="11.9">5</text>
<text x="285" y="11.9">6</text>
<text x="335" y="11.9">7</text>
<text x="385" y="11.9">8</text>
<text x="10.3" y="35.9">A</text>
<text x="408.3" y="35.9">A</text>
<text x="10.3" y="85.9">B</text>
<text x="408.2" y="85.9">B</text>
<text x="10.3" y="135.9">C</text>
<text x="408.2" y="135.9">C</text>
<text x="10.3" y="185.9">D</text>
<text x="408.2" y="185.9">D</text>
<text x="10.3" y="235.9">E</text>
<text x="408.3" y="235.9">E</text>
<text x="10.3" y="285.9">F</text>
<text x="35" y="286.9">1</text>
<text x="85" y="286.9">2</text>
<text x="135" y="286.9">3</text>
<text x="185" y="286.9">4</text>
<text x="235" y="286.9">5</text>
<text x="285" y="286.9">6</text>
<text x="335" y="286.9">7</text>
<text x="385" y="286.9">8</text>
<text x="408.3" y="285.9">F</text>
</g>
<g font-size="1.8" fill="#0f0f0f">
<text x="114.3" y="23.8">PF3</text>
<text x="114.3" y="21.2">LS1</text>
<text x="125.7" y="35.2">LS2</text>
<text x="142.2" y="35.2">CS3</text>
<text x="198.1" y="35.2">LS1</text>
<text x="214.6" y="35.2">CS1</text>
<text x="125.7" y="40.3">SCL</text>
<text x="125.7" y="37.8">INT2</text>
<text x="142.2" y="40.3">MISO</text>
<text x="142.2" y="37.8">MOSI</text>
<text x="198.1" y="40.3">SCL</text>
<text x="198.1" y="37.8">INT1</text>
<text x="214.6" y="40.3">MISO</text>
<text x="214.6" y="37.8">MOSI</text>
<text x="125.7" y="42.8">SDA</text>
<text x="142.2" y="42.8">SCK</text>
<text x="198.1" y="42.8">SDA</text>
<text x="214.6" y="42.8">SCK</text>
<text x="111.8" y="69.5">SDA</text>
<text x="111.8" y="67">SCL</text>
<text x="180.3" y="77.1">MOSI</text>
<text x="180.3" y="74.6">CS3</text>
<text x="252.4" y="73.7" transform="rotate(-90 252.4 73.7)">CS1</text>
<text x="254.9" y="73.7" transform="rotate(-90 254.9 73.7)">SCK</text>
<text x="257.5" y="73.7" transform="rotate(-90 257.5 73.7)">MISO</text>
<text x="260" y="73.7" transform="rotate(-90 260 73.7)">MOSI</text>
<text x="98.7" y="82.5" transform="rotate(-90 98.7 82.5)">LS2</text>
<text x="101.3" y="82.5" transform="rotate(-90 101.3 82.5)">LS1</text>
<text x="103.8" y="82.5" transform="rotate(-90 103.8 82.5)">PF3</text>
<text x="106.3" y="82.5" transform="rotate(-90 106.3 82.5)">SCL</text>
<text x="108.9" y="82.5" transform="rotate(-90 108.9 82.5)">SDA</text>
<text x="180.3" y="82.2">SCK</text>
<text x="180.3" y="79.7">MISO</text>
<text x="58.4" y="88.6">TxD</text>
<text x="113" y="88.6">TxD</text>
<text x="232.4" y="88.6">TxD</text>
<text x="58.4" y="91.1">RxD</text>
<text x="113" y="93.6">LS1</text>
<text x="113" y="91.1">RxD</text>
<text x="232.4" y="93.6">PWM</text>
<text x="232.4" y="91.1">RxD</text>
<text x="301" y="93.6">MISO</text>
<text x="301" y="91.1">SCK</text>
<text x="113" y="96.2">LS2</text>
<text x="301" y="96.2">MOSI</text>
<text x="167.6" y="129.2">PWM 13</text>
<text x="226.1" y="129.2">CS3</text>
<text x="309.9" y="129.2">CS2</text>
<text x="309.9" y="126.7">PWM</text>
<text x="111.8" y="133">SDA</text>
<text x="111.8" y="136.8">SCL</text>
<text x="167.6" y="136.8">SCL</text>
<text x="167.6" y="133">SDA</text>
<text x="226.1" y="133">TxD</text>
<text x="153.3" y="141" transform="rotate(-90 153.3 141)">LS2</text>
<text x="155.9" y="141" transform="rotate(-90 155.9 141)">LS1</text>
<text x="226.1" y="143.2">SCK</text>
<text x="226.1" y="139.4">RxD</text>
<text x="334" y="143.2">PWM 1</text>
<text x="350.5" y="143.2">CS2</text>
<text x="226.1" y="147">MOSI</text>
<text x="334" y="148.2">SCL</text>
<text x="350.5" y="148.2">MISO</text>
<text x="350.5" y="145.7">MOSI</text>
<text x="167.6" y="154.6">PC14</text>
<text x="226.1" y="153.3">CS1</text>
<text x="334" y="150.8">SDA</text>
<text x="350.5" y="150.8">SCK</text>
<text x="226.1" y="157.1">MISO</text>
<text x="226.1" y="160.9">CS2</text>
<text x="167.6" y="162.2">PC15</text>
<text x="226.1" y="173.6">PA14</text>
<text x="226.1" y="169.8">PA13</text>
<text x="268" y="171.1">PA14</text>
<text x="268" y="173.6">PA13</text>
<text x="167.6" y="178.7">PF3</text>
<text x="226.1" y="177.5">PF2</text>
<text x="268" y="180">PF2</text>
<text x="156.2" y="202.9">SDA</text>
<text x="156.2" y="200.3">SCL</text>
<text x="266.7" y="200.3">SCL</text>
<text x="266.7" y="202.9">SDA</text>
<text x="138.4" y="221.9">SCL</text>
<text x="210.8" y="221.9">SCL</text>
<text x="138.4" y="224.4">SDA</text>
<text x="210.8" y="224.4">SDA</text>
</g>
<g font-size="1.8" fill="#006464">
<text x="122.5" y="28.8">VCC</text>
<text x="145" y="28.8">VBAT</text>
<text x="194.9" y="28.8">VCC</text>
<text x="217.4" y="28.8">VBAT</text>
<text x="353.7" y="26.3">VCC</text>
<text x="363.9" y="25.8">TP17</text>
<text x="365" y="27.5">GND</text>
<text x="373.9" y="27.5">GND</text>
<text x="374.1" y="25.8">TP19</text>
<text x="382.8" y="27.5">GND</text>
<text x="383" y="25.8">TP21</text>
<text x="391.6" y="27.5">GND</text>
<text x="391.9" y="25.8">TP23</text>
<text x="133.2" y="34.1">J2</text>
<text x="205.6" y="34.1">J4</text>
<text x="349.8" y="32.1">TP15</text>
<text x="349.8" y="33.9">VCC</text>
<text x="361.2" y="35.2">GND</text>
<text x="370.1" y="35.2">GND</text>
<text x="379" y="35.2">GND</text>
<text x="387.9" y="35.2">GND</text>
<text x="108.6" y="37.7">R1</text>
<text x="117.4" y="37.7">0</text>
<text x="167.1" y="37.7">R7</text>
<text x="175.8" y="37.7">0</text>
<text x="353.3" y="39">VBAT</text>
<text x="365" y="40.2">GND</text>
<text x="365.2" y="38.5">TP18</text>
<text x="373.9" y="40.2">GND</text>
<text x="374.1" y="38.5">TP20</text>
<text x="382.8" y="40.2">GND</text>
<text x="383" y="38.5">TP22</text>
<text x="391.6" y="40.2">GND</text>
<text x="391.9" y="38.5">TP24</text>
<text x="349.8" y="44.8">TP16</text>
<text x="349.8" y="46.6">VBAT</text>
<text x="361.2" y="47.9">GND</text>
<text x="370.1" y="47.9">GND</text>
<text x="379" y="47.9">GND</text>
<text x="387.9" y="47.9">GND</text>
<text x="114.1" y="52.9">C2</text>
<text x="132.8" y="51.7">SENSE</text>
<text x="186.5" y="52.9">C9</text>
<text x="204.2" y="51.7">ACTUATE</text>
<text x="125" y="55.5">GND</text>
<text x="142.7" y="55.5">GND</text>
<text x="197.4" y="55.5">GND</text>
<text x="215.1" y="55.5">GND</text>
<text x="118.6" y="63.1">GND</text>
<text x="191" y="63.1">GND</text>
<text x="38.3" y="79.6">VBAT</text>
<text x="61.6" y="79.6">VCC</text>
<text x="49.6" y="84.9">J1</text>
<text x="159.3" y="84.7">TP6</text>
<text x="159.3" y="86.5">TxD</text>
<text x="272.3" y="89">SCK</text>
<text x="272.3" y="87.2">TP10</text>
<text x="275.1" y="93.8">TP11</text>
<text x="275.1" y="95.9">MISO</text>
<text x="156.7" y="97.6">TP7</text>
<text x="156.7" y="99.4">RxD</text>
<text x="197.5" y="98.7">VCC</text>
<text x="202.6" y="98.7">VCC</text>
<text x="272" y="101.7">TP12</text>
<text x="41.1" y="106.3">GND</text>
<text x="48.8" y="102.5">DEBUG</text>
<text x="58.9" y="106.3">GND</text>
<text x="71.1" y="103.7">C1</text>
<text x="272" y="103.5">MOSI</text>
<text x="65.3" y="113.9">GND</text>
<text x="128.9" y="112.6">VCC</text>
<text x="137.8" y="112.6">VCC</text>
<text x="177.8" y="108.8">C7</text>
<text x="177.8" y="111.4">100nF</text>
<text x="190.5" y="108.8">C8</text>
<text x="218.4" y="108.8">C11</text>
<text x="218.4" y="111.4">10nF</text>
<text x="231.1" y="108.8">C12</text>
<text x="172" y="119">GND</text>
<text x="184.7" y="119">GND</text>
<text x="212.6" y="119">GND</text>
<text x="225.3" y="119">GND</text>
<text x="133.4" y="121.5">R2</text>
<text x="133.4" y="124.1">10k</text>
<text x="142.2" y="121.5">R3</text>
<text x="142.2" y="124.1">10k</text>
<text x="175" y="123">U1</text>
<text x="279.9" y="122.8">TP14</text>
<text x="279.9" y="124.6">PWM</text>
<text x="121.2" y="129.1">TP1</text>
<text x="121.2" y="130.9">SDA</text>
<text x="175.8" y="130.4">PB1</text>
<text x="200.3" y="127.5" transform="rotate(-90 200.3 127.5)">VDD</text>
<text x="211" y="130.4">PA0-CK_IN</text>
<text x="175.8" y="134.2">PB7</text>
<text x="205.3" y="136.1" transform="rotate(-90 205.3 136.1)">VDDA/VREF+</text>
<text x="213.1" y="134.2">PA1/PA2</text>
<text x="330.8" y="136.8">VCC</text>
<text x="353.3" y="136.8">VBAT</text>
<text x="120.9" y="141.8">TP2</text>
<text x="120.9" y="143.6">SCL</text>
<text x="175.8" y="138">PB8/PB9</text>
<text x="213.1" y="140.6">PA3/PA4</text>
<text x="341.5" y="142.1">J7</text>
<text x="148.6" y="148.2">0</text>
<text x="148.8" y="146.2">R4</text>
<text x="158.3" y="148.2">0</text>
<text x="158.4" y="146.2">R5</text>
<text x="212.9" y="148.2">PA7/PB0</text>
<text x="213.1" y="144.4">PA5/PA6</text>
<text x="131.8" y="152.8">9pF</text>
<text x="132.3" y="150.7">C3</text>
<text x="140.2" y="152.5">OSC32_IN</text>
<text x="140.4" y="150.7">TP4</text>
<text x="175.8" y="155.8">PC14-OSC32_IN</text>
<text x="213.1" y="154.5">PA8/PA9</text>
<text x="290.2" y="152">VCC</text>
<text x="120.2" y="157" transform="rotate(-90 120.2 157)">GND</text>
<text x="143.5" y="158.3">Y1</text>
<text x="143.5" y="160.9">32.768kHz</text>
<text x="210.5" y="158.3">PA11_[PA9]</text>
<text x="274.7" y="161.9">NRST</text>
<text x="274.8" y="160.1">TP13</text>
<text x="281.7" y="161.1">J6</text>
<text x="321.2" y="160.9">C14</text>
<text x="342.9" y="159.6">RF</text>
<text x="120.2" y="164.6" transform="rotate(-90 120.2 164.6)">GND</text>
<text x="131.5" y="167.2">9pF</text>
<text x="132" y="165.2">C4</text>
<text x="140" y="167">TP5</text>
<text x="175.8" y="163.4">PC15-OSC32_OUT</text>
<text x="209.3" y="162.2">PA12_[PA10]</text>
<text x="253.9" y="166.7">TP8</text>
<text x="283" y="167.2">~{RESET}</text>
<text x="293" y="167.2" transform="rotate(-90 293 167.2)">VTref</text>
<text x="333.2" y="163.4">GND</text>
<text x="351" y="163.4">GND</text>
<text x="139.8" y="168.8">OSC32_OUT</text>
<text x="209.2" y="171">PA13(SWDIO)</text>
<text x="252.5" y="168.5">SWDCLK</text>
<text x="283" y="172.3">SWCLK/TCK</text>
<text x="326.9" y="171">GND</text>
<text x="136.4" y="174.9">TP3</text>
<text x="136.4" y="176.6">INT</text>
<text x="175.8" y="179.9">PF3-BOOT0</text>
<text x="192.3" y="174.9">PA14(SWDCLK)/PB4/PB5/PB6</text>
<text x="211.6" y="178.7">PF2-NRST</text>
<text x="252.7" y="177.1">TP9</text>
<text x="252.7" y="178.9">SWDIO</text>
<text x="283" y="174.9">SWDIO/TMS</text>
<text x="283" y="177.4">SWO/TDO</text>
<text x="283" y="179.9">NC/TDI</text>
<text x="200.3" y="183.6" transform="rotate(-90 200.3 183.6)">VSS</text>
<text x="293" y="185.7" transform="rotate(-90 293 185.7)">GND</text>
<text x="295.5" y="185.7" transform="rotate(-90 295.5 185.7)">GNDDetect</text>
<text x="208.8" y="186.3">STM32U031F8</text>
<text x="298" y="188.6">JTAG</text>
<text x="161.8" y="193.9">GND</text>
<text x="197.4" y="193.9">GND</text>
<text x="292.6" y="196.4">GND</text>
<text x="135.2" y="210.4">VCC</text>
<text x="145.9" y="215.7">J3</text>
<text x="157.7" y="210.4">VBAT</text>
<text x="207.6" y="210.4">VCC</text>
<text x="218.3" y="215.7">J5</text>
<text x="230.1" y="210.4">VBAT</text>
<text x="145.3" y="233.3">POWER</text>
<text x="216.7" y="233.3">STORAGE</text>
<text x="126.8" y="234.5">C5</text>
<text x="137.7" y="237.1">GND</text>
<text x="155.4" y="237.1">GND</text>
<text x="167.6" y="234.5">C6</text>
<text x="198" y="234.5">C10</text>
<text x="210.1" y="237.1">GND</text>
<text x="227.8" y="237.1">GND</text>
<text x="240" y="234.5">C13</text>
<text x="131.3" y="244.7">GND</text>
<text x="161.8" y="244.7">GND</text>
<text x="203.7" y="244.7">GND</text>
<text x="234.2" y="244.7">GND</text>
<text x="269.2" y="240.9">FID1</text>
<text x="269.2" y="243.4">Fiducial</text>
<text x="299.7" y="240.9">H1</text>
<text x="299.7" y="243.4">MountingHole</text>
<text x="320" y="240.9">H3</text>
<text x="320" y="243.4">MountingHole</text>
<text x="269.2" y="247.2">FID2</text>
<text x="269.2" y="249.8">Fiducial</text>
<text x="281.9" y="247.2">FID3</text>
<text x="281.9" y="249.8">Fiducial</text>
<text x="299.7" y="247.2">H2</text>
<text x="299.7" y="249.8">MountingHole</text>
<text x="320" y="247.2">H4</text>
<text x="320" y="249.8">MountingHole</text>
</g>
<g font-size="1.8" fill="#a90000">
<text x="130.7" y="35.3">1</text>
<text x="139.6" y="35.3">7</text>
<text x="203.1" y="35.3">1</text>
<text x="212" y="35.3">7</text>
<text x="130.7" y="37.8">2</text>
<text x="130.7" y="40.4">3</text>
<text x="139.6" y="37.8">8</text>
<text x="139.6" y="40.4">9</text>
<text x="203.1" y="37.8">2</text>
<text x="203.1" y="40.4">3</text>
<text x="212" y="37.8">8</text>
<text x="212" y="40.4">9</text>
<text x="130.7" y="42.9">4</text>
<text x="130.7" y="45.5">5</text>
<text x="139" y="42.9">10</text>
<text x="139" y="45.5">11</text>
<text x="203.1" y="42.9">4</text>
<text x="203.1" y="45.5">5</text>
<text x="211.4" y="42.9">10</text>
<text x="211.4" y="45.5">11</text>
<text x="130.7" y="48">6</text>
<text x="139" y="48">12</text>
<text x="203.1" y="48">6</text>
<text x="211.4" y="48">12</text>
<text x="46.9" y="86.1">7</text>
<text x="46.9" y="88.6">8</text>
<text x="55.8" y="86.1">1</text>
<text x="55.8" y="88.6">2</text>
<text x="46.3" y="93.7">10</text>
<text x="46.9" y="91.2">9</text>
<text x="55.8" y="91.2">3</text>
<text x="55.8" y="93.7">4</text>
<text x="46.3" y="96.3">11</text>
<text x="46.3" y="98.8">12</text>
<text x="55.8" y="96.3">5</text>
<text x="55.8" y="98.8">6</text>
<text x="199.1" y="122.6" transform="rotate(-90 199.1 122.6)">3</text>
<text x="204.2" y="122.6" transform="rotate(-90 204.2 122.6)">7</text>
<text x="222.8" y="129.3">8</text>
<text x="172.7" y="133.1">19</text>
<text x="173.3" y="136.9">1</text>
<text x="222.8" y="133.1">9</text>
<text x="222.2" y="139.4">10</text>
<text x="222.2" y="143.3">11</text>
<text x="347.9" y="143.3">7</text>
<text x="222.2" y="147.1">12</text>
<text x="339" y="145.8">2</text>
<text x="339" y="148.3">3</text>
<text x="347.9" y="145.8">8</text>
<text x="347.9" y="148.3">9</text>
<text x="173.3" y="154.7">4</text>
<text x="222.2" y="153.4">14</text>
<text x="339" y="150.9">4</text>
<text x="339" y="153.4">5</text>
<text x="339" y="156">6</text>
<text x="347.3" y="150.9">10</text>
<text x="347.3" y="153.4">11</text>
<text x="347.3" y="156">12</text>
<text x="222.2" y="157.2">15</text>
<text x="222.2" y="161">16</text>
<text x="291.8" y="160.7" transform="rotate(-90 291.8 160.7)">1</text>
<text x="173.3" y="162.3">5</text>
<text x="279.4" y="166.1">10</text>
<text x="222.2" y="169.9">17</text>
<text x="222.2" y="173.7">18</text>
<text x="280" y="171.2">4</text>
<text x="280" y="173.7">2</text>
<text x="172.7" y="178.8">20</text>
<text x="222.8" y="177.5">6</text>
<text x="280" y="176.3">6</text>
<text x="280" y="178.8">8</text>
<text x="199.1" y="186.1" transform="rotate(-90 199.1 186.1)">2</text>
<text x="291.8" y="188.7" transform="rotate(-90 291.8 188.7)">3</text>
<text x="294.4" y="188.7" transform="rotate(-90 294.4 188.7)">9</text>
<text x="143.4" y="216.9">1</text>
<text x="143.4" y="219.5">2</text>
<text x="143.4" y="222">3</text>
<text x="152.3" y="216.9">7</text>
<text x="152.3" y="219.5">8</text>
<text x="152.3" y="222">9</text>
<text x="215.8" y="216.9">1</text>
<text x="215.8" y="219.5">2</text>
<text x="215.8" y="222">3</text>
<text x="224.7" y="216.9">7</text>
<text x="224.7" y="219.5">8</text>
<text x="224.7" y="222">9</text>
<text x="143.4" y="224.5">4</text>
<text x="143.4" y="227.1">5</text>
<text x="151.7" y="224.5">10</text>
<text x="151.7" y="227.1">11</text>
<text x="215.8" y="224.5">4</text>
<text x="215.8" y="227.1">5</text>
<text x="224.1" y="224.5">10</text>
<text x="224.1" y="227.1">11</text>
<text x="143.4" y="229.6">6</text>
<text x="151.7" y="229.6">12</text>
<text x="215.8" y="229.6">6</text>
<text x="224.1" y="229.6">12</text>
</g>
<g font-size="1.8" fill="#989898">
<text x="166" y="184.3">R6</text>
<text x="165.9" y="186.3">0</text>
</g>
</svg>
